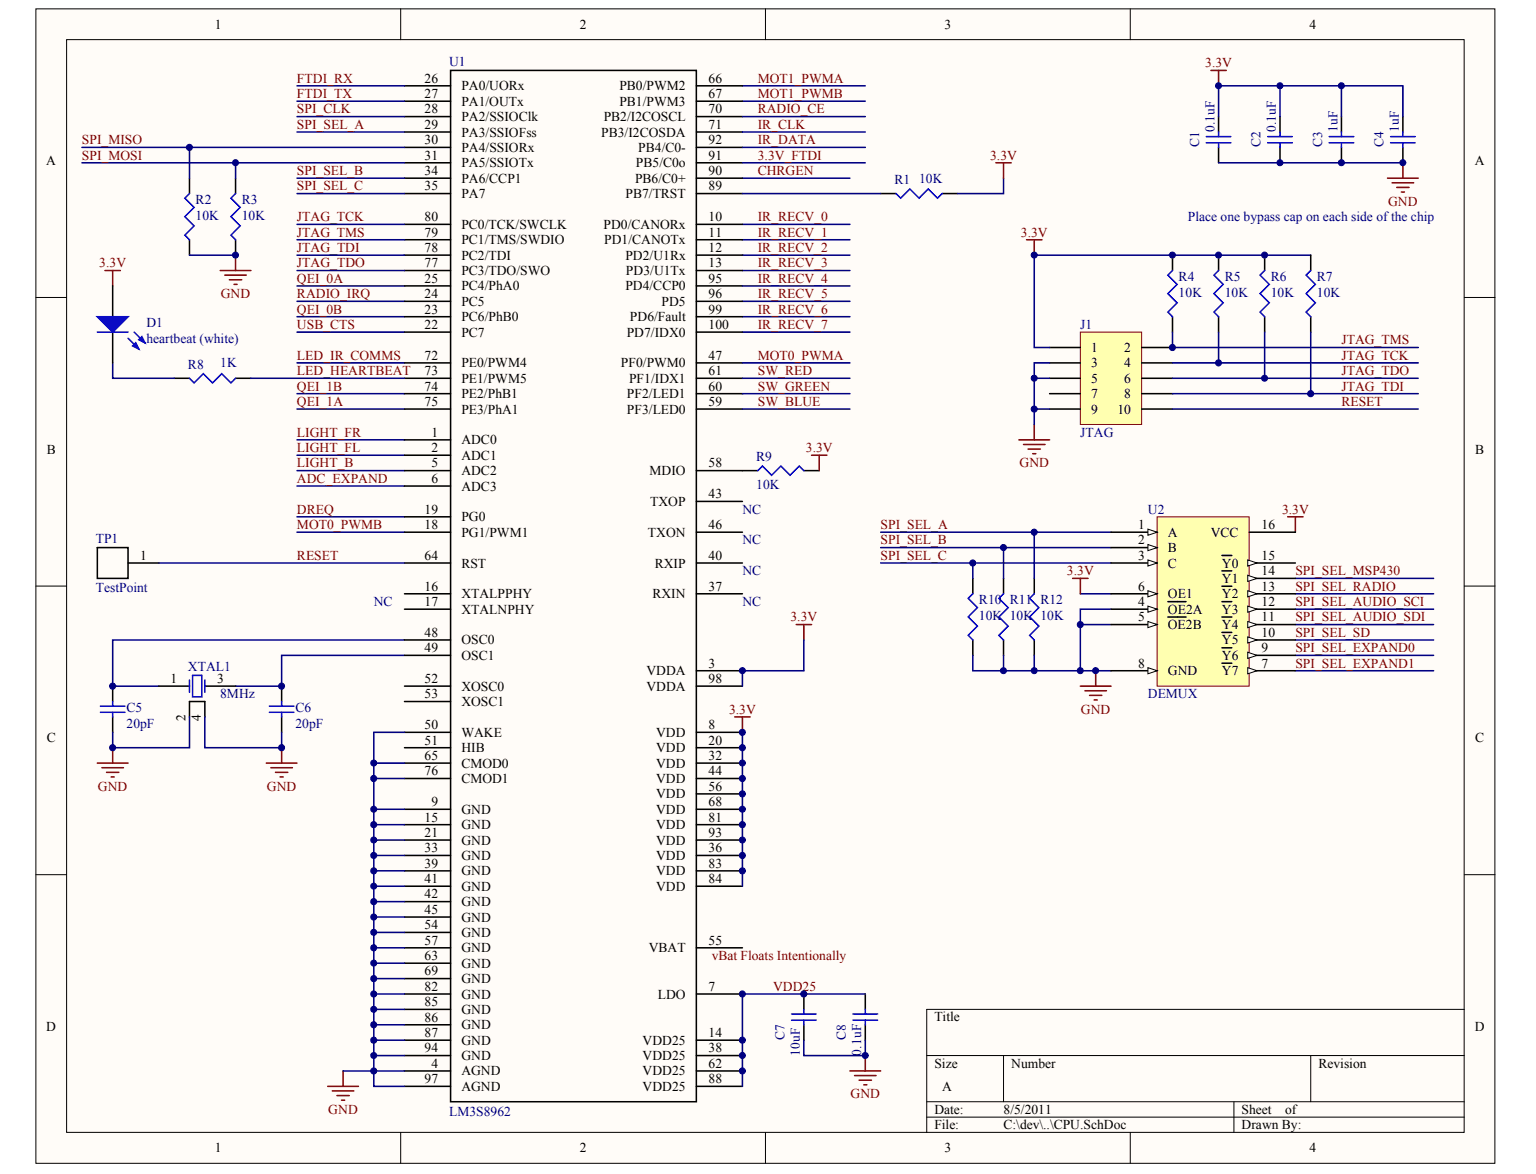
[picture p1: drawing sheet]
<svg xmlns="http://www.w3.org/2000/svg" width="271mm" height="207mm" viewBox="0 0 271 207" stroke-linecap="round" stroke-linejoin="round" font-family="sans-serif">
<g fill="#fffcf8" stroke="#000" stroke-width=".18">
<path d="M6.3 1.6h257.4v203.6h-257.4z"/>
<path d="M11.7 7h246.6v192.7h-246.6z"/>
</g>
<g fill="none" stroke="#000" stroke-width=".18">
<path d="M70.7 1.6v5.4M135 1.6v5.4M199.4 1.6v5.4M6.3 52.5h5.4M258.3 52.5h5.4M6.3 103.4h5.4M258.3 103.4h5.4M6.3 154.3h5.4M258.3 154.3h5.4M258.3 178h-94.8v21.8M70.7 199.8v5.4M135 199.8v5.4"/>
<path d="M163.5 186.2h94.8M163.5 194.3h94.8M163.5 197.1h94.8M177 186.2v8.1M199.4 199.8v5.4M217.7 194.3v5.5M231.2 186.2v8.1"/>
</g>
<g fill="none" stroke="#000" stroke-width=".27">
<path d="M214.9 20.6v2.7M214.9 26v2.7M225.8 20.6v2.7M225.8 26v2.7M236.6 20.6v2.7M236.6 26v2.7M247.5 20.6v2.7M247.5 26v2.7M30.7 66.7h2.7M41.5 66.7h2.8M19.9 121v2.7M19.9 126.5v2.7"/>
<path d="M49.7 121v2.7M49.7 126.5v2.7M141.8 175.3v2.7M152.6 175.3v2.7M141.8 180.8v2.7M152.6 180.8v2.7"/>
</g>
<g fill="none" stroke="#00f" stroke-width=".27">
<path d="M212.8 24.1h4.3M212.8 25.2h4.3M214.9 23.3v.8M214.9 25.2v.8M223.6 24.1h4.3M223.6 25.2h4.3M225.8 23.3v.8M225.8 25.2v.8M234.4 24.1h4.4M234.4 25.2h4.4M236.6 23.3v.8M236.6 25.2v.8"/>
<path d="M245.3 24.1h4.3M245.3 25.2h4.3M247.5 23.3v.8M247.5 25.2v.8M33.4 66.7l.8 .8 1.7-1.6 1.6 1.6 1.6-1.6 1.6 1.6 .8-.8M17.7 124.6h4.3M17.7 125.6h4.3M19.9 123.7v.9M19.9 125.6v.9M47.5 124.6h4.3M47.5 125.6h4.3M49.7 123.7v.9"/>
<path d="M49.7 125.6v.9M139.6 178.9h4.4M139.6 179.9h4.4M141.8 178v.9M141.8 179.9v.9M150.5 178.9h4.3M150.5 179.9h4.3M152.6 178v.9M152.6 179.9v.9"/>
</g>
<g fill="none" stroke="#800000" stroke-width=".27">
<path d="M213.6 12.4h2.7M214.9 12.4v2.7M244.7 31.4h5.5M245.6 32.2h3.7M246.4 33.1h2.1M247.2 33.9h.5M247.5 28.7v2.7M17.2 134.6h5.4M18 135.4h3.8M18.8 136.2h2.2M19.6 137h.5M19.9 131.9v2.7"/>
<path d="M47 134.6h5.4M47.8 135.4h3.8M48.6 136.2h2.2M49.4 137h.5M49.7 131.9v2.7M149.9 188.9h5.4M150.7 189.7h3.8M151.5 190.5h2.2M152.4 191.3h.5M152.6 186.2v2.7"/>
</g>
<g fill="none" stroke="#000080" stroke-width=".27">
<path d="M131 15.1h21.6M131 17.9h21.6M225.8 15.1v5.5M236.6 15.1v5.5M131 31.4h18.9M131 39.6h18.9M214.9 20.6v-5.5h32.6v5.5M214.9 28.7h32.6M52.4 50.4h19M52.4 53.1h19M52.4 55.9h19M52.4 58.6h19"/>
<path d="M131 53.1h18.9M131 55.9h18.9M131 58.6h18.9M131 42.3h18.9M131 45h18.9M131 47.7h18.9M52.4 64h19M52.4 69.4h19M52.4 72.2h19M52.4 77.6h19M52.4 80.3h19M52.4 83h19"/>
<path d="M52.4 85.7h19M52.4 91.2h19M52.4 93.9h19M71.4 112.9h-51.5v8.1h8.1M71.4 115.6h-21.7v5.4h-8.2M141.8 183.5v2.7h10.8v-2.7"/>
</g>
<path d="M190.6 58.6h10.8v16.3h-10.8z" fill="#ffffb0" stroke="#800000" stroke-width=".18"/>
<g fill="none" stroke="#000" stroke-width=".27">
<path d="M71.4 15.1h8.1M71.4 17.9h8.1M79.5 12.4h43.3v181.9h-43.3zM122.8 15.1h8.2M122.8 17.9h8.2M33.4 31.4v2.7M41.5 31.4v2.7M71.4 39.6h8.1M71.4 20.6h8.1M71.4 23.3h8.1M71.4 26h8.1M71.4 28.7h8.1"/>
<path d="M71.4 31.4h8.1M71.4 34.1h8.1M122.8 39.6h8.2M122.8 20.6h8.2M122.8 23.3h8.2M122.8 26h8.2M122.8 28.7h8.2M122.8 31.4h8.2M122.8 34.1h8.2M155.3 34.1h2.7M166.2 34.1h2.7M33.4 42.3v2.7"/>
<path d="M41.5 42.3v2.7M71.4 42.3h8.1M71.4 45h8.1M71.4 47.7h8.1M71.4 58.6h8.1M71.4 55.9h8.1M71.4 53.1h8.1M71.4 50.4h8.1M122.8 42.3h8.2M122.8 45h8.2M122.8 47.7h8.2M122.8 58.6h8.2"/>
<path d="M122.8 55.9h8.2M122.8 53.1h8.2M122.8 50.4h8.2M206.8 45v2.7M206.8 55.9v2.7M214.9 45v2.7M214.9 55.9v2.7M223.1 45v2.7M223.1 55.9v2.7M231.2 45v2.7M231.2 55.9v2.7M71.4 64h8.1"/>
<path d="M71.4 66.7h8.1M71.4 69.4h8.1M71.4 72.2h8.1M71.4 77.6h8.1M122.8 64h8.2M122.8 66.7h8.2M122.8 69.4h8.2M122.8 72.2h8.2M185.1 61.3h5.5M185.1 64h5.5M185.1 66.7h5.5M185.1 69.4h5.5"/>
<path d="M185.1 72.2h5.5M201.4 61.3h5.4M201.4 64h5.4M201.4 66.7h5.4M201.4 69.4h5.4M201.4 72.2h5.4M17.2 96.6h5.4v5.4h-5.4zM22.6 99.3h5.4M71.4 80.3h8.1M71.4 83h8.1M71.4 85.7h8.1M71.4 93.9h8.1"/>
<path d="M71.4 91.2h8.1M71.4 99.3h8.1M122.8 83h10.9M122.8 93.9h8.2M122.8 99.3h8.2M122.8 88.4h8.2M141.8 83h2.7M71.4 104.7h8.1M71.4 107.5h8.1M71.4 112.9h8.1M71.4 115.6h8.1M122.8 118.3h8.2"/>
<path d="M122.8 104.7h8.2M171.6 102v2.7M171.6 112.9v2.7M177 102v2.7M177 112.9v2.7M182.4 102v2.7M182.4 112.9v2.7M71.4 129.2h8.1M71.4 131.9h8.1M71.4 134.6h8.1M71.4 137.3h8.1M71.4 121h8.1"/>
<path d="M71.4 123.7h8.1M122.8 129.2h8.2M122.8 131.9h8.2M122.8 134.6h8.2M122.8 137.3h8.2M122.8 121h8.2M71.4 142.7h8.1M71.4 145.5h8.1M71.4 148.2h8.1M71.4 150.9h8.1M71.4 153.6h8.1M71.4 156.3h8.1"/>
<path d="M71.4 159h8.1M122.8 142.7h8.2M122.8 145.5h8.2M122.8 148.2h8.2M122.8 150.9h8.2M122.8 153.6h8.2M122.8 156.3h8.2M122.8 140h8.2M71.4 175.3h8.1M71.4 161.8h8.1M71.4 164.5h8.1M71.4 167.2h8.1"/>
<path d="M71.4 169.9h8.1M71.4 172.6h8.1M71.4 178h8.1M122.8 175.3h8.2M122.8 167.2h8.2M71.4 188.9h8.1M71.4 183.5h8.1M71.4 186.2h8.1M71.4 180.8h8.1M71.4 191.6h8.1M122.8 188.9h8.2M122.8 183.5h8.2"/>
<path d="M122.8 186.2h8.2M122.8 191.6h8.2"/>
</g>
<g fill="none" stroke="#000080" stroke-width=".27">
<path d="M52.4 15.1h19M52.4 17.9h19M14.5 26h18.9M14.5 28.7h27M52.4 31.4h19M52.4 23.3h19M52.4 20.6h19M52.4 34.1h19M52.4 39.6h19M71.4 28.7h-29.9v2.7M71.4 26h-38v5.4M131 23.3h21.6"/>
<path d="M131 20.6h21.6M131 34.1h24.3M131 26h21.6M131 28.7h21.6M177 31.4v2.7h-8.1M33.4 45h8.1M52.4 42.3h19M52.4 45h19M52.4 47.7h19M131 50.4h18.9M206.8 58.6v2.7h43.4M214.9 58.6v5.4"/>
<path d="M223.1 58.6v8.1M231.2 45h-48.8v16.3h2.7M231.2 58.6v10.8M19.9 64v2.7h10.8M44.3 66.7h27.1M131 66.7h18.9M131 64h18.9M131 69.4h18.9M131 72.2h18.9M182.4 66.7h2.7M182.4 72.2v2.7M185.1 64h-2.7v8.2h2.7"/>
<path d="M206.8 66.7h43.4M206.8 64h43.4M206.8 69.4h43.4M206.8 72.2h43.4M28 99.3h43.4M155.3 99.3h40.7M155.3 93.9h40.7M155.3 96.6h40.7M171.6 99.3v2.7M177 96.6v5.4M182.4 93.9v8.1M141.8 112.9v5.4h-10.8v2.7"/>
<path d="M171.6 115.6v2.7h10.8M177 115.6v2.7M182.4 115.6v2.7h8.2M190.6 104.7h5.4M190.6 110.2h5.4M196 107.5h-5.4v10.8h5.4M228.5 102h24.4M228.5 104.7h24.4M228.5 107.5h24.4M228.5 110.2h24.4M228.5 112.9h24.4M228.5 115.6h24.4"/>
<path d="M228.5 118.3h24.4M65.9 137.3h5.5M65.9 134.6h5.5M71.4 129.2h-5.5v59.7h5.5M131 129.2v27.1M65.9 159h5.5M65.9 156.3h5.5M65.9 153.6h5.5M65.9 150.9h5.5M65.9 148.2h5.5M65.9 145.5h5.5M65.9 142.7h5.5"/>
<path d="M65.9 178h5.5M65.9 175.3h5.5M65.9 172.6h5.5M65.9 169.9h5.5M65.9 167.2h5.5M65.9 164.5h5.5M65.9 161.8h5.5M152.6 175.3h-21.6v16.3M60.5 188.9h5.4v2.7h5.5M65.9 186.2h5.5M65.9 183.5h5.5M65.9 180.8h5.5"/>
</g>
<g fill="none" stroke="#800000" stroke-width=".27">
<path d="M175.7 28.7h2.7M177 28.7v2.7M18.5 47.7h2.7M19.9 47.7v2.7M38.8 47.7h5.5M39.7 48.5h3.7M40.5 49.3h2.1M41.3 50.2h.5M41.5 45v2.7M181.1 42.3h2.7M182.4 42.3v2.7M179.7 77.6h5.4"/>
<path d="M180.5 78.4h3.8M181.3 79.2h2.2M182.4 74.9v2.7M143.1 80.3h2.8M144.5 80.3v2.7M182.2 80h.5M227.1 91.2h2.7M228.5 91.2v2.7M140.4 110.2h2.7M141.8 110.2v2.7M189.2 102h2.7M190.6 102v2.7"/>
<path d="M193.3 118.3v2.7M129.6 126.5h2.7M131 126.5v2.7M190.6 121h5.4M191.4 121.8h3.8M192.2 122.7h2.2M193 123.5h.5M57.8 191.6h5.4M58.6 192.4h3.8M59.4 193.2h2.2M60.2 194.1h.6M60.5 188.9v2.7"/>
</g>
<path d="M33.4 34.1l-.8 .9 1.6 1.6-1.6 1.6 1.6 1.6-1.6 1.7 .8 .8M41.5 34.1l-.8 .9 1.7 1.6-1.7 1.6 1.7 1.6-1.7 1.7 .8 .8M158 34.1l.9 .9 1.6-1.7 1.6 1.7 1.6-1.7 1.7 1.7 .8-.9M206.8 47.7l-.8 .8 1.6 1.7-1.6 1.6 1.6 1.6-1.6 1.6 .8 .9M214.9 47.7l-.8 .8 1.7 1.7-1.7 1.6 1.7 1.6-1.7 1.6 .8 .9M223.1 47.7l-.8 .8 1.6 1.7-1.6 1.6 1.6 1.6-1.6 1.6 .8 .9M231.2 47.7l-.8 .8 1.6 1.7-1.6 1.6 1.6 1.6-1.6 1.6 .8 .9M133.7 83l.8-.8 1.6 1.6 1.6-1.6 1.7 1.6 1.6-1.6 .8 .8M171.6 104.7l-.8 .9 1.6 1.6-1.6 1.6 1.6 1.6-1.6 1.7 .8 .8M177 104.7l-.8 .9 1.6 1.6-1.6 1.6 1.6 1.6-1.6 1.7 .8 .8M182.4 104.7l-.8 .9 1.6 1.6-1.6 1.6 1.6 1.6-1.6 1.7 .8 .8" fill="none" stroke="#00f" stroke-width=".27"/>
<path d="M204.1 91.2h16.2v29.8h-16.2z" fill="#ffffb0" stroke="#800000" stroke-width=".18"/>
<g fill="none" stroke="#000" stroke-width=".27">
<path d="M196 93.9h8.1M196 96.6h8.1M196 99.3h8.1M215.5 98h1.8M220.4 93.9h8.1M220.4 99.3h8.1M196 107.5h8.1M196 110.2h8.1M196 104.7h8.1M196 118.3h8.1M206 106.1h3.2M206 108.8h3.2"/>
<path d="M215.5 106.1h1.8M215.5 108.8h1.8M215.5 117h1.8M215.5 114.3h1.8M215.5 111.6h1.8M215.5 103.4h1.8M215.5 100.7h1.8M220.4 107.5h8.1M220.4 110.2h8.1M220.4 104.7h8.1M220.4 118.3h8.1M220.4 115.6h8.1"/>
<path d="M220.4 112.9h8.1M220.4 102h8.1"/>
</g>
<g fill="#fffcf8" stroke="#000" stroke-width=".18">
<path d="M202.5 93.3l1.6 .6-1.6 .5z"/>
<path d="M202.5 96l1.6 .6-1.6 .5z"/>
<path d="M202.5 98.8l1.6 .5-1.6 .5z"/>
<path d="M202.5 104.2l1.6 .5-1.6 .6z"/>
<path d="M202.5 106.9l1.6 .6-1.6 .5z"/>
<path d="M202.5 109.6l1.6 .6-1.6 .5z"/>
<path d="M202.5 117.8l1.6 .5-1.6 .6z"/>
<path d="M220.1 117.8l1.6 .5-1.6 .6z"/>
<path d="M220.1 115.1l1.6 .5-1.6 .5z"/>
<path d="M220.1 112.3l1.6 .6-1.6 .5z"/>
<path d="M220.1 109.6l1.6 .6-1.6 .5z"/>
<path d="M220.1 106.9l1.6 .6-1.6 .5z"/>
<path d="M220.1 104.2l1.6 .5-1.6 .6z"/>
<path d="M220.1 101.5l1.6 .5-1.6 .6z"/>
<path d="M220.1 98.8l1.6 .5-1.6 .5z"/>
</g>
<path d="M19.9 50.4v5.5M19.9 58.6v5.4M28 121h5.4M33.4 126.5v-2.8h2.7v2.8M36.1 121h5.4" fill="none" stroke="#000" stroke-width=".27"/>
<g fill="#00f" stroke="#00f" stroke-width=".27">
<path d="M17.2 55.9h5.4l-2.7 2.7z"/>
<path d="M23.9 60.5l.6 1.1-1.1-.6z"/>
<path d="M25 59.4l.6 1.1-1.1-.6z"/>
</g>
<path d="M17.2 58.6h5.4M22.6 59.7l1.9 1.9M23.7 58.6l1.9 1.9M33.4 119.9v2.2M34 119.1h1.6v3.8h-1.6zM36.1 119.9v2.2" fill="none" stroke="#00f" stroke-width=".27"/>
<path d="M33.4 126.5v5.4h-13.5v-2.7M36.1 126.5v5.4h13.6v-2.7" fill="none" stroke="#000080" stroke-width=".27"/>
<g fill="#000080" stroke="#000080" stroke-width=".18">
<circle cx="19.9" cy="131.9" r=".54"/>
<circle cx="19.9" cy="121" r=".54"/>
<circle cx="33.4" cy="26" r=".54"/>
<circle cx="41.5" cy="45" r=".53"/>
<circle cx="41.5" cy="28.7" r=".53"/>
<circle cx="49.7" cy="131.9" r=".54"/>
<circle cx="49.7" cy="121" r=".54"/>
<circle cx="65.9" cy="188.9" r=".54"/>
<circle cx="65.9" cy="186.2" r=".53"/>
<circle cx="65.9" cy="183.5" r=".54"/>
<circle cx="65.9" cy="180.8" r=".54"/>
<circle cx="65.9" cy="178" r=".53"/>
<circle cx="65.9" cy="175.3" r=".54"/>
<circle cx="65.9" cy="172.6" r=".54"/>
<circle cx="65.9" cy="169.9" r=".53"/>
<circle cx="65.9" cy="167.2" r=".54"/>
<circle cx="65.9" cy="164.5" r=".53"/>
<circle cx="65.9" cy="161.8" r=".54"/>
<circle cx="65.9" cy="159" r=".54"/>
<circle cx="65.9" cy="156.3" r=".53"/>
<circle cx="65.9" cy="153.6" r=".54"/>
<circle cx="65.9" cy="150.9" r=".54"/>
<circle cx="65.9" cy="148.2" r=".53"/>
<circle cx="65.9" cy="145.5" r=".54"/>
<circle cx="65.9" cy="142.7" r=".53"/>
<circle cx="65.9" cy="137.3" r=".54"/>
<circle cx="65.9" cy="134.6" r=".53"/>
<circle cx="130.9" cy="188.9" r=".54"/>
<circle cx="130.9" cy="186.2" r=".53"/>
<circle cx="130.9" cy="183.5" r=".54"/>
<circle cx="130.9" cy="175.3" r=".54"/>
<circle cx="130.9" cy="153.6" r=".54"/>
<circle cx="130.9" cy="150.9" r=".54"/>
<circle cx="130.9" cy="148.2" r=".53"/>
<circle cx="130.9" cy="145.5" r=".54"/>
<circle cx="130.9" cy="142.7" r=".53"/>
<circle cx="130.9" cy="140" r=".54"/>
<circle cx="130.9" cy="137.3" r=".54"/>
<circle cx="130.9" cy="134.6" r=".53"/>
<circle cx="130.9" cy="131.9" r=".54"/>
<circle cx="130.9" cy="129.2" r=".54"/>
<circle cx="130.9" cy="118.3" r=".53"/>
<circle cx="141.8" cy="175.3" r=".54"/>
<circle cx="152.6" cy="186.2" r=".53"/>
<circle cx="171.6" cy="99.3" r=".54"/>
<circle cx="177" cy="118.3" r=".53"/>
<circle cx="177" cy="96.6" r=".53"/>
<circle cx="182.4" cy="118.3" r=".53"/>
<circle cx="182.4" cy="93.9" r=".54"/>
<circle cx="182.4" cy="72.2" r=".54"/>
<circle cx="182.4" cy="66.7" r=".53"/>
<circle cx="182.4" cy="45" r=".53"/>
<circle cx="190.5" cy="118.3" r=".53"/>
<circle cx="190.5" cy="110.2" r=".54"/>
<circle cx="193.3" cy="118.3" r=".53"/>
<circle cx="206.8" cy="61.3" r=".54"/>
<circle cx="206.8" cy="45" r=".53"/>
<circle cx="214.9" cy="64" r=".54"/>
<circle cx="214.9" cy="45" r=".53"/>
<circle cx="214.9" cy="15.1" r=".53"/>
<circle cx="223.1" cy="66.7" r=".53"/>
<circle cx="223.1" cy="45" r=".53"/>
<circle cx="225.8" cy="28.7" r=".53"/>
<circle cx="225.8" cy="15.1" r=".53"/>
<circle cx="231.2" cy="69.4" r=".54"/>
<circle cx="236.6" cy="28.7" r=".53"/>
<circle cx="236.6" cy="15.1" r=".53"/>
<circle cx="247.4" cy="28.7" r=".53"/>
</g>
<g font-size="2.4">
<text x="37.9" y="5.1">1</text>
<text x="102.3" y="5.1">2</text>
<text x="166.6" y="5.1">3</text>
<text x="231" y="5.1">4</text>
<text x="74.9" y="14.6">26</text>
<text x="74.9" y="17.3">27</text>
<text x="81.4" y="15.9">PA0/UORx</text>
<text x="109.3" y="15.9">PB0/PWM2</text>
<text x="125" y="14.6">66</text>
<text x="125" y="17.3">67</text>
<text x="74.9" y="20">28</text>
<text x="74.9" y="22.7">29</text>
<text x="81.4" y="18.7">PA1/OUTx</text>
<text x="81.4" y="21.4">PA2/SSIOClk</text>
<text x="106.5" y="21.4">PB2/I2COSCL</text>
<text x="109.3" y="18.7">PB1/PWM3</text>
<text x="125" y="20">70</text>
<text x="125" y="22.7">71</text>
<text x="8.2" y="29.1">A</text>
<text x="74.9" y="25.4">30</text>
<text x="74.9" y="28.2">31</text>
<text x="81.4" y="24.1">PA3/SSIOFss</text>
<text x="81.4" y="26.8">PA4/SSIORx</text>
<text x="81.4" y="29.5">PA5/SSIOTx</text>
<text x="106.1" y="24.1">PB3/I2COSDA</text>
<text x="112.2" y="29.5">PB5/C0o</text>
<text x="112.6" y="26.8">PB4/C0-</text>
<text x="125" y="28.2">91</text>
<text x="125" y="25.4">92</text>
<text x="260.1" y="29.1">A</text>
<text x="74.9" y="30.9">34</text>
<text x="74.9" y="33.6">35</text>
<text x="81.4" y="32.2">PA6/CCP1</text>
<text x="81.4" y="34.9">PA7</text>
<text x="110.3" y="34.9">PB7/TRST</text>
<text x="112" y="32.2">PB6/C0+</text>
<text x="125" y="33.6">89</text>
<text x="125" y="30.9">90</text>
<text x="74.9" y="41.7">79</text>
<text x="74.9" y="39">80</text>
<text x="81.4" y="40.4">PC0/TCK/SWCLK</text>
<text x="106.5" y="40.4">PD0/CANORx</text>
<text x="125" y="39">10</text>
<text x="125" y="41.7">11</text>
<text x="74.9" y="47.2">77</text>
<text x="74.9" y="44.4">78</text>
<text x="81.4" y="45.8">PC2/TDI</text>
<text x="81.4" y="43.1">PC1/TMS/SWDIO</text>
<text x="106.6" y="43.1">PD1/CANOTx</text>
<text x="110.3" y="45.8">PD2/U1Rx</text>
<text x="125" y="44.4">12</text>
<text x="125" y="47.2">13</text>
<text x="74.9" y="52.6">24</text>
<text x="74.9" y="49.9">25</text>
<text x="81.4" y="53.9">PC5</text>
<text x="81.4" y="51.2">PC4/PhA0</text>
<text x="81.4" y="48.5">PC3/TDO/SWO</text>
<text x="110.3" y="51.2">PD4/CCP0</text>
<text x="110.4" y="48.5">PD3/U1Tx</text>
<text x="116.7" y="53.9">PD5</text>
<text x="125" y="49.9">95</text>
<text x="125" y="52.6">96</text>
<text x="74.9" y="58">22</text>
<text x="74.9" y="55.3">23</text>
<text x="81.4" y="59.4">PC7</text>
<text x="81.4" y="56.7">PC6/PhB0</text>
<text x="110.6" y="59.4">PD7/IDX0</text>
<text x="111.1" y="56.7">PD6/Fault</text>
<text x="125" y="55.3">99</text>
<text x="125" y="58">100</text>
<text x="74.9" y="63.5">72</text>
<text x="81.4" y="64.8">PE0/PWM4</text>
<text x="109.5" y="64.8">PF0/PWM0</text>
<text x="125" y="63.5">47</text>
<text x="192.5" y="62.1">1</text>
<text x="192.5" y="64.8">3</text>
<text x="198.3" y="62.1">2</text>
<text x="198.3" y="64.8">4</text>
<text x="74.9" y="66.2">73</text>
<text x="74.9" y="68.9">74</text>
<text x="74.9" y="71.6">75</text>
<text x="81.4" y="67.5">PE1/PWM5</text>
<text x="81.4" y="70.2">PE2/PhB1</text>
<text x="110.6" y="70.2">PF2/LED1</text>
<text x="111" y="67.5">PF1/IDX1</text>
<text x="125" y="71.6">59</text>
<text x="125" y="68.9">60</text>
<text x="125" y="66.2">61</text>
<text x="192.5" y="67.5">5</text>
<text x="192.5" y="70.2">7</text>
<text x="198.3" y="67.5">6</text>
<text x="198.3" y="70.2">8</text>
<text x="76.1" y="77">1</text>
<text x="81.4" y="73">PE3/PhA1</text>
<text x="110.6" y="73">PF3/LED0</text>
<text x="192.5" y="73">9</text>
<text x="197.1" y="73">10</text>
<text x="8.3" y="80">B</text>
<text x="76.1" y="79.7">2</text>
<text x="76.1" y="82.5">5</text>
<text x="81.4" y="78.4">ADC0</text>
<text x="81.4" y="81.1">ADC1</text>
<text x="81.4" y="83.8">ADC2</text>
<text x="114.6" y="83.8">MDIO</text>
<text x="125" y="82.5">58</text>
<text x="260.2" y="80">B</text>
<text x="76.1" y="85.2">6</text>
<text x="81.4" y="86.5">ADC3</text>
<text x="114.7" y="89.2">TXOP</text>
<text x="125" y="87.9">43</text>
<text x="74.9" y="93.3">18</text>
<text x="74.9" y="90.6">19</text>
<text x="81.4" y="94.7">PG1/PWM1</text>
<text x="81.4" y="92">PG0</text>
<text x="114.3" y="94.7">TXON</text>
<text x="125" y="93.3">46</text>
<text x="200.7" y="93.3">1</text>
<text x="206" y="94.7">A</text>
<text x="213.6" y="94.7">VCC</text>
<text x="222.5" y="93.3">16</text>
<text x="24.8" y="98.7">1</text>
<text x="74.9" y="98.7">64</text>
<text x="81.4" y="100.1">RST</text>
<text x="115.5" y="100.1">RXIP</text>
<text x="125" y="98.7">40</text>
<text x="200.7" y="96">2</text>
<text x="200.7" y="98.7">3</text>
<text x="206" y="97.4">B</text>
<text x="206" y="100.1">C</text>
<text x="215.5" y="100.1">Y0</text>
<text x="222.5" y="101.5">14</text>
<text x="222.5" y="98.7">15</text>
<text x="74.9" y="104.2">16</text>
<text x="74.9" y="106.9">17</text>
<text x="81.4" y="105.5">XTALPPHY</text>
<text x="115.1" y="105.5">RXIN</text>
<text x="125" y="104.2">37</text>
<text x="200.7" y="106.9">4</text>
<text x="200.7" y="104.2">6</text>
<text x="206" y="105.5">OE1</text>
<text x="215.5" y="105.5">Y2</text>
<text x="215.5" y="102.8">Y1</text>
<text x="222.5" y="106.9">12</text>
<text x="222.5" y="104.2">13</text>
<text x="74.9" y="112.3">48</text>
<text x="81.4" y="108.2">XTALNPHY</text>
<text x="81.4" y="113.7">OSC0</text>
<text x="200.7" y="109.6">5</text>
<text x="206" y="108.2">OE2A</text>
<text x="206" y="111">OE2B</text>
<text x="215.5" y="113.7">Y5</text>
<text x="215.5" y="111">Y4</text>
<text x="215.5" y="108.2">Y3</text>
<text x="222.5" y="112.3">10</text>
<text x="222.5" y="109.6">11</text>
<text x="74.9" y="115">49</text>
<text x="81.4" y="116.4">OSC1</text>
<text x="114" y="119.1">VDDA</text>
<text x="125" y="117.8">3</text>
<text x="200.7" y="117.8">8</text>
<text x="206" y="119.1">GND</text>
<text x="215.5" y="119.1">Y7</text>
<text x="215.5" y="116.4">Y6</text>
<text x="222.5" y="117.8">7</text>
<text x="222.5" y="115">9</text>
<text x="30.1" y="120.5">1</text>
<text x="38.3" y="120.5">3</text>
<text x="74.9" y="120.5">52</text>
<text x="74.9" y="123.2">53</text>
<text x="81.4" y="121.8">XOSC0</text>
<text x="81.4" y="124.5">XOSC1</text>
<text x="114" y="121.8">VDDA</text>
<text x="125" y="120.5">98</text>
<text x="8.3" y="130.9">C</text>
<text x="32.7" y="127.1" transform="rotate(-90 32.7 127.1)">2</text>
<text x="35.4" y="127.1" transform="rotate(-90 35.4 127.1)">4</text>
<text x="74.9" y="128.6">50</text>
<text x="74.9" y="131.3">51</text>
<text x="81.4" y="130">WAKE</text>
<text x="115.7" y="130">VDD</text>
<text x="125" y="128.6">8</text>
<text x="125" y="131.3">20</text>
<text x="260.2" y="130.9">C</text>
<text x="74.9" y="134">65</text>
<text x="74.9" y="136.8">76</text>
<text x="81.4" y="132.7">HIB</text>
<text x="81.4" y="135.4">CMOD0</text>
<text x="115.7" y="132.7">VDD</text>
<text x="115.7" y="135.4">VDD</text>
<text x="125" y="134">32</text>
<text x="125" y="136.8">44</text>
<text x="76.1" y="142.2">9</text>
<text x="81.4" y="143.5">GND</text>
<text x="81.4" y="138.1">CMOD1</text>
<text x="115.7" y="138.1">VDD</text>
<text x="115.7" y="140.8">VDD</text>
<text x="115.7" y="143.5">VDD</text>
<text x="125" y="139.5">56</text>
<text x="125" y="142.2">68</text>
<text x="74.9" y="144.9">15</text>
<text x="74.9" y="147.6">21</text>
<text x="81.4" y="146.3">GND</text>
<text x="81.4" y="149">GND</text>
<text x="115.7" y="146.3">VDD</text>
<text x="115.7" y="149">VDD</text>
<text x="125" y="144.9">81</text>
<text x="125" y="147.6">93</text>
<text x="74.9" y="150.3">33</text>
<text x="74.9" y="153">39</text>
<text x="74.9" y="155.8">41</text>
<text x="81.4" y="151.7">GND</text>
<text x="81.4" y="154.4">GND</text>
<text x="115.7" y="151.7">VDD</text>
<text x="115.7" y="154.4">VDD</text>
<text x="125" y="150.3">36</text>
<text x="125" y="153">83</text>
<text x="125" y="155.8">84</text>
<text x="74.9" y="158.5">42</text>
<text x="74.9" y="161.2">45</text>
<text x="81.4" y="157.1">GND</text>
<text x="81.4" y="159.8">GND</text>
<text x="115.7" y="157.1">VDD</text>
<text x="74.9" y="163.9">54</text>
<text x="74.9" y="166.6">57</text>
<text x="81.4" y="162.6">GND</text>
<text x="81.4" y="165.3">GND</text>
<text x="81.4" y="168">GND</text>
<text x="114.4" y="168">VBAT</text>
<text x="125" y="166.6">55</text>
<text x="74.9" y="169.3">63</text>
<text x="74.9" y="172.1">69</text>
<text x="81.4" y="170.7">GND</text>
<text x="81.4" y="173.4">GND</text>
<text x="74.9" y="174.8">82</text>
<text x="74.9" y="177.5">85</text>
<text x="81.4" y="176.1">GND</text>
<text x="81.4" y="178.8">GND</text>
<text x="116" y="176.1">LDO</text>
<text x="125" y="174.8">7</text>
<text x="8.2" y="181.9">D</text>
<text x="74.9" y="180.2">86</text>
<text x="74.9" y="182.9">87</text>
<text x="74.9" y="185.6">94</text>
<text x="81.4" y="181.6">GND</text>
<text x="81.4" y="184.3">GND</text>
<text x="113.3" y="184.3">VDD25</text>
<text x="125" y="182.9">14</text>
<text x="125" y="185.6">38</text>
<text x="164.8" y="180.2">Title</text>
<text x="260.1" y="181.9">D</text>
<text x="74.9" y="191.1">97</text>
<text x="76.1" y="188.3">4</text>
<text x="81.4" y="189.7">AGND</text>
<text x="81.4" y="187">GND</text>
<text x="113.3" y="187">VDD25</text>
<text x="113.3" y="189.7">VDD25</text>
<text x="125" y="188.3">62</text>
<text x="125" y="191.1">88</text>
<text x="164.8" y="188.3">Size</text>
<text x="178.4" y="188.3">Number</text>
<text x="232.6" y="188.3">Revision</text>
<text x="81.4" y="192.4">AGND</text>
<text x="113.3" y="192.4">VDD25</text>
<text x="164.8" y="196.5">Date:</text>
<text x="166.2" y="192.4">A</text>
<text x="177" y="196.5">8/5/2011</text>
<text x="219" y="196.5">Sheet</text>
<text x="226.7" y="196.5">of</text>
<text x="37.9" y="203.3">1</text>
<text x="102.3" y="203.3">2</text>
<text x="164.8" y="199.2">File:</text>
<text x="166.6" y="203.3">3</text>
<text x="177" y="199.2">C:\dev\..\CPU.SchDoc</text>
<text x="219" y="199.2">Drawn By:</text>
<text x="231" y="203.3">4</text>
</g>
<g font-size="2.4" fill="#000080">
<text x="79.2" y="11.6">U1</text>
<text x="214.2" y="23.3" transform="rotate(-90 214.2 23.3)">0.1uF</text>
<text x="225.1" y="23.3" transform="rotate(-90 225.1 23.3)">0.1uF</text>
<text x="235.9" y="23.3" transform="rotate(-90 235.9 23.3)">1uF</text>
<text x="246.7" y="23.3" transform="rotate(-90 246.7 23.3)">1uF</text>
<text x="211.5" y="26" transform="rotate(-90 211.5 26)">C1</text>
<text x="222.4" y="26" transform="rotate(-90 222.4 26)">C2</text>
<text x="233.2" y="26" transform="rotate(-90 233.2 26)">C3</text>
<text x="244" y="26" transform="rotate(-90 244 26)">C4</text>
<text x="157.8" y="32.5">R1</text>
<text x="162.1" y="32.2">10K</text>
<text x="34.5" y="38.7">10K</text>
<text x="34.5" y="36">R2</text>
<text x="42.6" y="38.7">10K</text>
<text x="42.6" y="36">R3</text>
<text x="209.5" y="39">Place one bypass cap on each side of the chip</text>
<text x="207.9" y="52.3">10K</text>
<text x="207.9" y="49.6">R4</text>
<text x="216" y="52.3">10K</text>
<text x="216" y="49.6">R5</text>
<text x="224.2" y="52.3">10K</text>
<text x="224.2" y="49.6">R6</text>
<text x="232.3" y="52.3">10K</text>
<text x="232.3" y="49.6">R7</text>
<text x="25.8" y="57.7">D1</text>
<text x="190.6" y="58">J1</text>
<text x="25.8" y="60.5">heartbeat (white)</text>
<text x="33.2" y="65.1">R8</text>
<text x="38.8" y="64.8">1K</text>
<text x="190.6" y="77">JTAG</text>
<text x="133.4" y="81.4">R9</text>
<text x="133.4" y="86.3">10K</text>
<text x="16.9" y="95.8">TP1</text>
<text x="131" y="90.6">NC</text>
<text x="202.5" y="90.6">U2</text>
<text x="131" y="96">NC</text>
<text x="131" y="101.5">NC</text>
<text x="16.9" y="104.4">TestPoint</text>
<text x="65.9" y="106.9">NC</text>
<text x="131" y="106.9">NC</text>
<text x="172.7" y="106.6">R10 R11 R12</text>
<text x="172.7" y="109.3">10K 10K 10K</text>
<text x="33.2" y="118.3">XTAL1</text>
<text x="22.3" y="125.6">C5</text>
<text x="38.8" y="123.2">8MHz</text>
<text x="52.1" y="125.6">C6</text>
<text x="202.5" y="123.2">DEMUX</text>
<text x="22.3" y="128.3">20pF</text>
<text x="52.1" y="128.3">20pF</text>
<text x="138.4" y="183.5" transform="rotate(-90 138.4 183.5)">C7</text>
<text x="149.2" y="183.5" transform="rotate(-90 149.2 183.5)">C8</text>
<text x="141.1" y="186.2" transform="rotate(-90 141.1 186.2)">10uF</text>
<text x="151.9" y="186.2" transform="rotate(-90 151.9 186.2)">0.1uF</text>
<text x="79.2" y="196.8">LM3S8962</text>
</g>
<g font-size="2.4" fill="#800000">
<text x="212.6" y="11.9">3.3V</text>
<text x="52.4" y="14.6">FTDI_RX</text>
<text x="52.4" y="17.3">FTDI_TX</text>
<text x="133.7" y="14.6">MOT1_PWMA</text>
<text x="133.7" y="17.3">MOT1_PWMB</text>
<text x="52.4" y="20">SPI_CLK</text>
<text x="52.4" y="22.7">SPI_SEL_A</text>
<text x="133.7" y="22.7">IR_CLK</text>
<text x="133.7" y="20">RADIO_CE</text>
<text x="14.5" y="25.4">SPI_MISO</text>
<text x="14.5" y="28.2">SPI_MOSI</text>
<text x="133.7" y="25.4">IR_DATA</text>
<text x="133.7" y="28.2">3.3V_FTDI</text>
<text x="174.7" y="28.2">3.3V</text>
<text x="52.4" y="30.9">SPI_SEL_B</text>
<text x="52.4" y="33.6">SPI_SEL_C</text>
<text x="133.7" y="30.9">CHRGEN</text>
<text x="52.4" y="41.7">JTAG_TMS</text>
<text x="52.4" y="39">JTAG_TCK</text>
<text x="133.7" y="39">IR_RECV_0</text>
<text x="133.7" y="41.7">IR_RECV_1</text>
<text x="180.1" y="41.7">3.3V</text>
<text x="244.9" y="36.3">GND</text>
<text x="17.5" y="47.2">3.3V</text>
<text x="52.4" y="47.2">JTAG_TDO</text>
<text x="52.4" y="44.4">JTAG_TDI</text>
<text x="133.7" y="44.4">IR_RECV_2</text>
<text x="133.7" y="47.2">IR_RECV_3</text>
<text x="38.9" y="52.6">GND</text>
<text x="52.4" y="49.9">QEI_0A</text>
<text x="52.4" y="52.6">RADIO_IRQ</text>
<text x="133.7" y="49.9">IR_RECV_4</text>
<text x="133.7" y="52.6">IR_RECV_5</text>
<text x="52.4" y="55.3">QEI_0B</text>
<text x="52.4" y="58">USB_CTS</text>
<text x="133.7" y="55.3">IR_RECV_6</text>
<text x="133.7" y="58">IR_RECV_7</text>
<text x="52.4" y="63.5">LED_IR_COMMS</text>
<text x="133.7" y="63.5">MOT0_PWMA</text>
<text x="236.6" y="60.7">JTAG_TMS</text>
<text x="236.6" y="63.5">JTAG_TCK</text>
<text x="52.4" y="68.9">QEI_1B</text>
<text x="52.4" y="71.6">QEI_1A</text>
<text x="52.4" y="66.2">LED_HEARTBEAT</text>
<text x="133.7" y="66.2">SW_RED</text>
<text x="133.7" y="68.9">SW_GREEN</text>
<text x="133.7" y="71.6">SW_BLUE</text>
<text x="236.6" y="66.2">JTAG_TDO</text>
<text x="236.6" y="68.9">JTAG_TDI</text>
<text x="236.6" y="71.6">RESET</text>
<text x="52.4" y="77">LIGHT_FR</text>
<text x="52.4" y="79.7">LIGHT_FL</text>
<text x="52.4" y="82.5">LIGHT_B</text>
<text x="142.1" y="79.7">3.3V</text>
<text x="179.8" y="82.4">GND</text>
<text x="52.4" y="85.2">ADC_EXPAND</text>
<text x="52.4" y="93.3">MOT0_PWMB</text>
<text x="52.4" y="90.6">DREQ</text>
<text x="155.3" y="93.3">SPI_SEL_A</text>
<text x="226.1" y="90.6">3.3V</text>
<text x="52.4" y="98.7">RESET</text>
<text x="155.3" y="96">SPI_SEL_B</text>
<text x="155.3" y="98.7">SPI_SEL_C</text>
<text x="188.2" y="101.5">3.3V</text>
<text x="228.5" y="101.5">SPI_SEL_MSP430</text>
<text x="228.5" y="104.2">SPI_SEL_RADIO</text>
<text x="228.5" y="106.9">SPI_SEL_AUDIO_SCI</text>
<text x="139.4" y="109.6">3.3V</text>
<text x="228.5" y="109.6">SPI_SEL_AUDIO_SDI</text>
<text x="228.5" y="112.3">SPI_SEL_SD</text>
<text x="228.5" y="115">SPI_SEL_EXPAND0</text>
<text x="228.5" y="117.8">SPI_SEL_EXPAND1</text>
<text x="128.6" y="125.9">3.3V</text>
<text x="190.7" y="125.9">GND</text>
<text x="17.3" y="139.4">GND</text>
<text x="47.1" y="139.4">GND</text>
<text x="125.5" y="169.3">vBat Floats Intentionally</text>
<text x="136.4" y="174.8">VDD25</text>
<text x="57.9" y="196.5">GND</text>
<text x="150" y="193.7">GND</text>
</g>
</svg>
